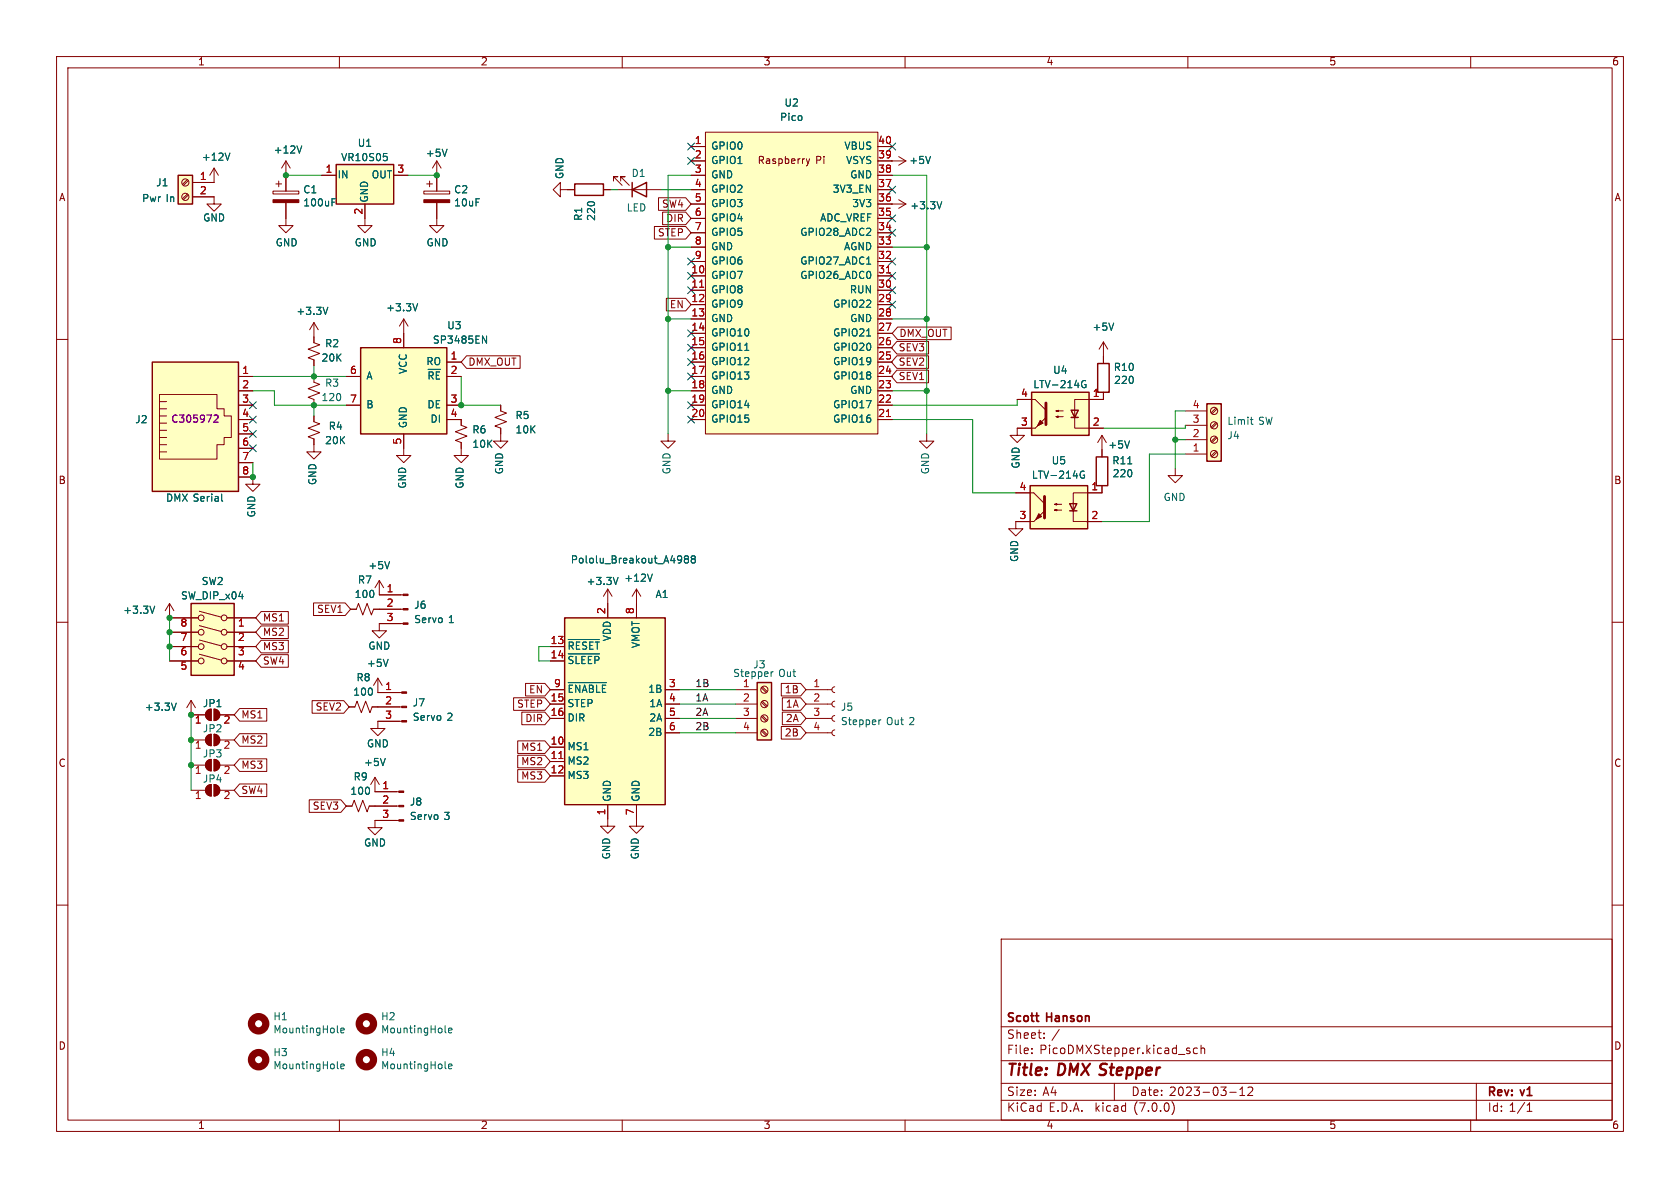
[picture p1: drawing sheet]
<svg xmlns="http://www.w3.org/2000/svg" width="297mm" height="210mm" viewBox="0 0 297 210" stroke-linecap="round" stroke-linejoin="round" font-family="sans-serif">
<g fill="none" stroke="#840000" stroke-width=".18">
<path d="M10 10h277v190h-277zM12 12h273v186h-273zM60 10v2M110 10v2M160 10v2M210 10v2M260 10v2M33.1 34.3l-.8 .8M33.1 31.8l-.8 .8M33.3 34.5l-.9 .8M33.3 31.9l-.9 .9M34 34.8h3.8v1.3h1.3l-1.3 1.2-1.2-1.2h1.2"/>
<path d="M37.8 29.7v2.6h-3.8M37.8 29.7l-.7 1.3M37.8 29.7l.8 1.3M48.3 33.8h4.5v.5h-4.5zM48.8 32.5h1M49.3 32v1M50.5 35.8v4.1h1.3l-1.3 1.2-1.2-1.2h1.2M50.5 28.4v5.4M50.5 28.4l-.7 1.3M50.5 28.4l.8 1.3M56.9 31h2.5M64.5 36.1v3.8h1.3l-1.3 1.2-1.3-1.2h1.3"/>
<path d="M69.6 31h2.5M74.9 33.8h4.6v.5h-4.6zM75.4 32.5h1.1M75.9 32v1M77.2 35.8v4.1h1.3l-1.3 1.2-1.3-1.2h1.3M77.2 28.4l-.7 1.3M77.2 28.4v5.4M77.2 28.4l.8 1.3M99.1 33.5v-1.2l-1.3 1.2 1.3 1.3v-1.3h2.5M106.7 33.5h1.2M108.5 32v-.8h.7h-.7l1.5 1.6M109.2 33.5h7.6"/>
<path d="M109.7 32v-.8h.8h-.8l1.6 1.6M116.4 35h4.8l1 1.1-1 1.1h-4.8zM117.1 37.5h4.1l1 1.1-1 1.1h-4.1zM122.2 33.5h2.5M122.2 31h2.5M122.2 36.1h2.5M122.2 25.9h2.5M122.2 28.4h2.5M122.2 38.6h2.5M124.7 23.4h30.5v53.3h-30.5zM142.5 28.1l.3 .8M142.8 28.9l-.3 .4"/>
<path d="M143.1 28.1l-.3 .8M155.2 33.5h2.5M155.2 31h2.5M155.2 36.1h4.9M155.2 25.9h2.5M155.2 28.4h4.9M155.2 38.6h2.5M158.9 35.3l1.2 .8M158.9 27.7l1.2 .7M160.1 36.1l-1.2 .7M160.1 28.4l-1.2 .8M10 60h2"/>
<path d="M55.5 57v3.6l1 .4-2 .7 2 .8-2 .7 1 .4v1M55.5 57l-.8 1.3M55.5 57l.8 1.3M71.4 56.4v5.1M71.4 56.4l-.8 1.3M71.4 56.4l.7 1.3M115.7 40h5.5l1 1.1-1 1.2h-5.5zM117.8 52.7h3.4l1 1.1-1 1.2h-3.4zM122.2 48.8h2.5M122.2 51.3h2.5M122.2 53.8h2.5M122.2 56.4h2.5"/>
<path d="M122.2 58.9h2.5M122.2 46.2h2.5M122.2 43.7h2.5M122.2 41.1h2.5M155.2 48.8h2.5M155.2 51.3h2.5M155.2 53.8h2.5M155.2 56.4h2.5M155.2 58.9h2.5M155.2 46.2h2.5M155.2 43.7h2.5M155.2 41.1h2.5"/>
<path d="M158.7 57.8h9.5v2.2h-9.5l-1-1.1zM285 60h2M28.2 71h1.3M28.2 72.3h1.3M28.2 73.5h1.3M28.2 74.8h1.3M28.2 76.1h1.3M28.2 77.3h1.3M28.2 69.7h10.2v2.6h1.2v1.2h1.3v3.8h-1.3v1.3h-1.2v2.6h-10.2zM28.2 78.6h1.3M28.2 79.9h1.3M42.2 66.5h2.5"/>
<path d="M42.2 69.1h2.5M42.2 71.6h2.5M42.2 74.2h2.5M42.2 76.7h2.5M42.2 79.2h2.5M55.5 73.5v1l1 .4-2 .8 2 .8-2 .7 1 .4v2.3h1.3l-1.3 1.3-1.3-1.3h1.3M55.5 66.5v1.1l1 .3-2 .8 2 .8-2 .7 1 .4v1M61.2 66.5h2.6M61.2 71.6h2.6M71.4 76.7v3.8h1.2l-1.2 1.3-1.3-1.3h1.3M79 74.2h2.5v1l1 .4-2 .7 2 .8-2 .8 1 .3v2.3h1.3l-1.3 1.3-1.2-1.3h1.2M79 64h2.5"/>
<path d="M79 66.5h2.5M79 71.6h2.5M82.5 62.9h9.5v2.2h-9.5l-1-1.1zM88.5 71.6v1l1 .4-2 .8 2 .7-2 .8 1 .4v2.3h1.3l-1.3 1.2-1.3-1.2h1.3M118.1 76.7v1.3h1.3l-1.3 1.2-1.3-1.2h1.3M122.2 61.5h2.5M122.2 64h2.5M122.2 66.5h2.5M122.2 69.1h2.5M122.2 71.6h2.5M122.2 74.2h2.5M155.2 61.5h2.5"/>
<path d="M155.2 64h2.5M155.2 66.5h2.5M155.2 69.1h2.5M155.2 71.6h2.5M155.2 74.2h2.5M158.6 62.9h5.6v2.2h-5.6l-1-1.1zM158.6 65.4h5.6v2.3h-5.6l-1-1.2zM158.6 60.4h5.6v2.2h-5.6l-1-1.1zM163.8 76.7v1.3h1.3l-1.3 1.2-1.2-1.2h1.2M179.8 70.6h3.2l1.9 1.9M183 75.7h-3.2v1.3h1.3l-1.3 1.2-1.2-1.2h1.2M186.7 73.7l.4-.2v.3l-.4-.1h1.3"/>
<path d="M186.7 72.6l.4-.1v.3l-.4-.2h1.3M190 73.8v1.9h5.1M194.8 77l.8 1.2M194.8 77v3.8M194.8 77l-.7 1.2M195.1 69.3v1.3h-5.1v3.3M195.1 60.5l.7 1.2M195.1 60.5v3.8M195.1 60.5l-.8 1.2M209.5 77.7h3.9M209.5 75.2h3.9M209.5 72.6h3.9"/>
<path d="M215 72.1l-.9 .9M215 74.7l-.9 .8M215 77.2l-.9 .9M215 79.8l-.9 .8M215.1 72.3l-.8 .9M215.1 74.9l-.8 .8M215.1 77.4l-.8 .8M215.1 79.9l-.8 .9M42.2 84.3h2.5v1.3h1.3l-1.3 1.3-1.3-1.3h1.3M42.2 81.8h2.5M179.6 87.1h3.2l1.9 1.9M182.8 92.2h-3.2v1.3h1.2l-1.2 1.2-1.3-1.2h1.3"/>
<path d="M186.4 90.2l.4-.2v.3l-.4-.1h1.3M186.4 89.2l.4-.2v.3l-.4-.1h1.3M189.7 90.3v1.9h5.1M194.8 85.9v1.2h-5.1v3.3M207.8 82.8v1.3h1.2l-1.2 1.2-1.3-1.2h1.3M209.5 80.3h3.9M10 110h2M30 114.3h5.1M30 116.8h5.1M30 106.7l-.8 1.3M30 106.7v2.5h5.1M30 106.7l.7 1.3"/>
<path d="M30 111.8h5.1M35.2 115.6l3.9 1.1M35.2 113.1l3.9 1.1M35.2 110.6l3.9 1M35.2 108.1l3.9 1M40.1 114.3h5.1M40.1 116.8h5.1M40.1 109.2h5.1M40.1 111.8h5.1M46.2 108.1h4.8v2.2h-4.8l-1-1.1zM46.2 113.2h4.8v2.2h-4.8l-1-1.1zM46.2 110.6h4.8v2.3h-4.8l-1-1.1z"/>
<path d="M46.2 115.7h4.8v2.3h-4.8l-1-1.2zM55.4 106.6h5.6l1 1.1-1 1.1h-5.6zM62 107.7h1l.4-1 .7 2 .8-2 .8 2 .3-1h5.3M66.8 119.9v2.5h4.2M66.8 119.9l-.8 1.3M66.8 119.9l.8 1.3M67.1 102.6v2.6h4.2M67.1 102.6l-.8 1.3M67.1 102.6l.7 1.3M71.3 110.2h-4.2v1.3h1.2l-1.2 1.3-1.3-1.3h1.3M97.3 114.3h2.5M97.3 116.8h2.5"/>
<path d="M107.4 104.1v5.1M107.4 104.1l-.7 1.3M107.4 104.1l.8 1.3M112.5 104.1v5.1M112.5 104.1l-.7 1.3M112.5 104.1l.8 1.3M285 110h2M33.8 139.7h2.5M33.8 123.8l-.8 1.3M33.8 123.8v2.6h2.5M33.8 123.8l.7 1.3M33.8 135.3h2.5"/>
<path d="M33.8 130.8h2.5M36.7 139l.6-.3v2a1.02 1.02 0 0 1-.9-.6 1.02 1.02 0 0 1 .3-1.1zM36.7 125.6l.6-.3v2.1a1.02 1.02 0 0 1-.9-.7 1.02 1.02 0 0 1 .3-1.1zM36.7 134.5l.6-.3v2.1a1.02 1.02 0 0 1-.9-.7 1.02 1.02 0 0 1 .3-1.1zM36.7 130.1l.6-.3v2a1.02 1.02 0 0 1-.9-.6 1.02 1.02 0 0 1 .3-1.1zM37.8 138.7a1.02 1.02 0 0 1 1.1 1 1.02 1.02 0 0 1-1.1 1zM37.8 125.3a1.02 1.02 0 0 1 1.1 1.1 1.02 1.02 0 0 1-1.1 1zM37.8 134.2a1.02 1.02 0 0 1 1.1 1.1 1.02 1.02 0 0 1-1.1 1zM37.8 129.8a1.02 1.02 0 0 1 1.1 1 1.02 1.02 0 0 1-1.1 1zM38.9 139.7h2.5M38.9 126.4h2.5M38.9 135.3h2.5"/>
<path d="M38.9 130.8h2.5M42.4 134.1h4.8v2.3h-4.8l-1-1.1zM42.4 125.3h4.8v2.2h-4.8l-1-1.1zM42.4 138.6h4.8v2.2h-4.8l-1-1.1zM42.4 129.7h4.8v2.2h-4.8l-1-1.1zM55.2 123.9h5.6l.9 1.1-.9 1.1h-5.6zM61.7 125h1l.4-1 .8 2 .7-2 .8 2 .4-1h5.2M66.3 137.4v2.6h4.2M66.3 137.4l-.8 1.3M66.3 137.4l.8 1.3M71 127.5h-4.2v1.3h1.3l-1.3 1.2-1.3-1.2h1.3M90.8 123.3h5.5l1 1.2-1 1.1h-5.5z"/>
<path d="M91.5 136h4.8l1 1.2-1 1.1h-4.8zM91.5 131h4.8l1 1.1-1 1.1h-4.8zM91.5 133.5h4.8l1 1.1-1 1.1h-4.8zM92.2 125.9h4.1l1 1.1-1 1.1h-4.1zM92.9 120.8h3.4l1 1.1-1 1.1h-3.4zM97.3 132.1h2.5M97.3 134.6h2.5M97.3 137.2h2.5M97.3 124.5h2.5M97.3 127h2.5M97.3 121.9h2.5M117.6 124.5h2.5"/>
<path d="M117.6 127h2.5M117.6 121.9h2.5M117.6 129.5h2.5M130 124.5h3.9M130 127h3.9M130 121.9h3.9M130 129.5h3.9M134.6 129.2l.9 .8M134.6 126.7l.9 .8M134.6 124.1l.9 .9M134.6 121.6l.9 .8M134.8 129l.8 .9"/>
<path d="M134.8 126.5l.8 .8M134.8 124l.8 .8M134.8 121.4l.8 .9M138.1 120.8h3.4l1 1.1-1 1.1h-3.4zM138.1 128.4h3.4l1 1.1-1 1.2h-3.4zM138.3 123.3h3.2l1 1.2-1 1.1h-3.2zM138.3 125.9h3.2l1 1.1-1 1.1h-3.2zM142.5 124.5h4.6M142.5 127h4.6M142.5 121.9h4.6M142.5 129.5h4.6M147.6 129l-.4 .2-.1 .3 .1 .4 .4 .1"/>
<path d="M147.6 126.5l-.4 .1-.1 .4 .1 .4 .4 .1M147.6 124l-.4 .1-.1 .3 .1 .4 .4 .2M147.6 121.4l-.4 .1-.1 .4 .1 .4 .4 .1M10 160h2M54.7 141.4h5.6l.9 1.1-.9 1.1h-5.6zM61.2 142.5h1l.4-1 .8 2 .7-2 .8 2 .4-1h5.2M70.5 145h-4.2v1.3h1.3l-1.3 1.3-1.3-1.3h1.3M107.4 142.2v3.9h1.3l-1.3 1.2-1.2-1.2h1.2M112.5 142.2v3.9h1.3l-1.3 1.2-1.2-1.2h1.2M285 160h2M177 166h108v32h-108zM60 198v2"/>
<path d="M110 198v2M160 198v2M177 194.5h108M177 191.5h108M177 187.5h108M177 181.5h108M182.4 186.1v.2M182.4 185.3v.2M184.6 183.4v.2M184.6 182.6v.2M197 191.5v3M207.2 194.8a1.74 1.74 0 0 1 0 2.2"/>
<path d="M210 198v2M210.2 185.8l.2 .2-.2 .3M210.2 185.3h.1M211.7 185.3h-.4l-.3 .2v.5l.1 .2h.6M212.3 185.4l.2-.1h.4l.1 1M212.3 184.8v1.5M217.4 193.1h1.1M219.2 193.7h.8M219.2 192.6l.4-.4v1.5M220.6 192.3l.6-.1 .2 .1 .1 .3-1 1.1h1M260 198v2M261 191.5v6.5"/>
<path d="M270 196.5h.8M270 195.4l.4-.4v1.5"/>
<circle cx="32.8" cy="32.3" r=".63"/>
<circle cx="32.8" cy="34.8" r=".63"/>
<circle cx="214.6" cy="77.7" r=".63"/>
<circle cx="214.6" cy="72.6" r=".63"/>
<circle cx="214.6" cy="75.2" r=".63"/>
<circle cx="214.6" cy="80.3" r=".63"/>
<circle cx="35.6" cy="111.8" r=".51"/>
<circle cx="35.6" cy="109.2" r=".51"/>
<circle cx="35.6" cy="114.3" r=".51"/>
<circle cx="35.6" cy="116.8" r=".51"/>
<circle cx="39.6" cy="114.3" r=".51"/>
<circle cx="39.6" cy="109.2" r=".51"/>
<circle cx="39.6" cy="116.8" r=".51"/>
<circle cx="39.6" cy="111.8" r=".51"/>
<circle cx="135.1" cy="121.9" r=".63"/>
<circle cx="135.1" cy="124.5" r=".63"/>
<circle cx="135.1" cy="127" r=".63"/>
<circle cx="135.1" cy="129.5" r=".63"/>
</g>
<g fill="none" stroke="#006464" stroke-width=".18">
<path d="M40.6 27.1l-.4 1.2M53.3 25.8l-.4 1.3M58.7 35.1h.6M67.8 27.1h.6M68.4 27.7l.1 .2-.1 .4M79 26.4l-.4 1.2M164.5 27.6l-.4 1.3M166.5 35.6l-.4 1.3M58 54.3l-.5 1.3M73.8 53.7l-.4 1.2M85.3 59.4l.7 1.3v-1.3M153.2 59.4h.7"/>
<path d="M153.2 46.7h.7M196.9 57.1l-.4 1.3M76.6 66.2l-.1-.4-.6-.1v1.3M77.7 65.7h-.6v1.3M191.2 68l.1 .4 .3 .1 .4-.1v-.4h-.3M191.9 67.3h-.5l-.2 .5M199.7 77.9l-.4 1.3M221 74.2h.5M221.2 74.8l.3 .2M39.2 87.3v1.1l.2 .2M68.9 99.3l-.5 1.2M120.4 98.4v.8"/>
<path d="M120.5 98.8l-.1 .1M121.2 98.8l-.2-.2 .2-.3h.3l.2 .2-.2 .3M121.2 98.8l-.2 .2v.4l.2 .1h.3l.2-.2v-.3l-.2-.2M121.2 98.8h.3M122.4 98.8l-.2-.2 .2-.3h.3l.2 .2-.2 .3M122.4 98.8h.3M122.4 98.8l-.2 .2 .1 .4 .1 .1h.3l.2-.2v-.3l-.2-.2M190.9 84l.2 .4 .3 .1 .3-.1v-.4h-.2M191.7 83.3h-.5l-.3 .5M27.4 107.1l-.5 1.3M68.6 116.5l-.4 1.3M100.5 113h5.4"/>
<path d="M100.5 115.6h5.5M101.4 113.9l-.2-.3-.6-.1v1.3M101.8 116v1.3M102.5 113.5h-.6v1.3M102.9 116v1.3M103.7 113.6l-.5-.1-.2 .4M104 116v1.3M104.9 113.5h-.6v1.3M105.2 116v1.3M105.2 113.5h.8M105.6 113.5v1.3M109.3 102.1l-.5 1.2"/>
<path d="M115.3 101.5l-.4 1.3M136.7 118.7l-.4 .3M31.2 124.3l-.5 1.3M68.1 134.1l-.4 1.2M100.5 120.7h6.7M101.2 121.1h-.6v1.3M102.5 121.1v1.3l-.7-1.3v1.3M102.9 122.4l.5-1.3 .4 1.3M104.9 121.5l-.2-.3-.5-.1v1.3M105.5 121.1v1.3M107.1 121.1h-.6v1.3M155.7 127.3l-.3 .2"/>
<path d="M59.7 182.5l.1 .1M59.7 188.9h.1M60.2 182.2l.6-.2v-.2l-.4-.1-.2 .2 .1 .6h.5M60.2 188.5l.6-.1v-.3h-.4l-.2 .2 .1 .6h.5M78.8 188.9h.1M78.8 182.5l.1 .1M79.3 182.2l.6-.2-.1-.2-.3-.1-.2 .2 .1 .6h.4M79.3 188.5l.6-.1-.1-.3h-.3l-.2 .2 .1 .6h.4"/>
</g>
<g fill="none" stroke="#840000" stroke-width=".25">
<path d="M31.5 31h2.5v5.1h-2.5zM59.4 29.1h10.2v7h-10.2zM101.6 32.5h5.1v2h-5.1zM111.8 33.5l2.5-1.2v2.5zM111.8 32.3v2.5M26.9 64h15.3v22.9h-15.3zM63.8 61.5h15.2v15.2h-15.2zM182.4 69.3h10.1v7.7h-10.1zM189.4 72.5h1.2l-.6 1.3zM189.4 73.8h1.2M194.1 64.3h2v5h-2zM213.4 71.4h2.5v10.1h-2.5z"/>
<path d="M182.1 85.9h10.2v7.6h-10.2zM189.1 89h1.3l-.7 1.3zM189.1 90.3h1.3M193.8 80.8h2v5.1h-2zM33.8 106.7h7.6v12.7h-7.6zM99.8 109.2h17.8v33h-17.8zM133.9 120.7h2.5v10.1h-2.5z"/>
</g>
<g fill="#ffffc2" stroke="#ffffc2" stroke-width=".18">
<path d="M59.4 29.1h10.2v7h-10.2z"/>
<path d="M99.8 109.2h17.8v33h-17.8z"/>
<path d="M182.1 85.9h10.2v7.6h-10.2z"/>
<path d="M182.4 69.3h10.1v7.7h-10.1z"/>
<path d="M124.7 23.4h30.5v53.3h-30.5z"/>
<path d="M33.8 106.7h7.6v12.7h-7.6z"/>
<path d="M213.4 71.4h2.5v10.1h-2.5z"/>
<path d="M133.9 120.7h2.5v10.1h-2.5z"/>
<path d="M63.8 61.5h15.2v15.2h-15.2z"/>
<path d="M26.9 64h15.3v22.9h-15.3z"/>
<path d="M31.5 31h2.5v5.1h-2.5z"/>
</g>
<path d="M123.7 50.8h.7M156.7 48.2h.7M156.7 73.6h.7M98.8 134.1h.7" fill="none" stroke="#a90000" stroke-width=".18"/>
<g fill="#840000" stroke="#840000" stroke-width=".18">
<path d="M184.7 90.3l-1.9 1.9z"/>
<path d="M183.6 90.8l.5 .5-1 .5z"/>
<path d="M36.7 139l.6-.3v2a1.02 1.02 0 0 1-.9-.6 1.02 1.02 0 0 1 .3-1.1z"/>
<path d="M37.8 138.7a1.02 1.02 0 0 1 1.1 1 1.02 1.02 0 0 1-1.1 1z"/>
<path d="M183 75.7l1.9-1.9z"/>
<path d="M183.9 74.3l.5 .5-1 .5z"/>
<path d="M71 127.4h.9v.2h-.9z"/>
<path d="M71 124.8h.9v.3h-.9z"/>
<path d="M71 122.3h.9v.3h-.9z"/>
<path d="M70.5 144.9h.9v.3h-.9z"/>
<path d="M70.5 142.4h.9v.2h-.9z"/>
<path d="M70.5 139.8h.9v.3h-.9z"/>
<path d="M71.3 110.1h.8v.3h-.8z"/>
<path d="M71.3 107.6h.8v.2h-.8z"/>
<path d="M71.3 105h.8v.3h-.8z"/>
<path d="M36.7 125.6l.6-.3v2.1a1.02 1.02 0 0 1-.9-.7 1.02 1.02 0 0 1 .3-1.1z"/>
<path d="M37.8 125.3a1.02 1.02 0 0 1 1.1 1.1 1.02 1.02 0 0 1-1.1 1z"/>
<path d="M36.7 134.5l.6-.3v2.1a1.02 1.02 0 0 1-.9-.7 1.02 1.02 0 0 1 .3-1.1z"/>
<path d="M37.8 134.2a1.02 1.02 0 0 1 1.1 1.1 1.02 1.02 0 0 1-1.1 1z"/>
<path d="M36.7 130.1l.6-.3v2a1.02 1.02 0 0 1-.9-.6 1.02 1.02 0 0 1 .3-1.1z"/>
<path d="M37.8 129.8a1.02 1.02 0 0 1 1.1 1 1.02 1.02 0 0 1-1.1 1z"/>
<path d="M48.3 35.3h4.5v.5h-4.5z"/>
<path d="M74.9 35.3h4.6v.5h-4.6z"/>
</g>
<path d="M184.9 71.2v3.9M184.7 87.8v3.8" fill="none" stroke="#840000" stroke-width=".51"/>
<g fill="none" stroke="#840000" stroke-width="1.3">
<circle cx="45.7" cy="187.3" r="1.27"/>
<circle cx="45.7" cy="181" r="1.27"/>
<circle cx="64.8" cy="187.3" r="1.27"/>
<circle cx="64.8" cy="181" r="1.27"/>
</g>
<path d="M37.9 73.4h.4l.3 .3-.8 .9h.8" fill="none" stroke="#840084" stroke-width=".18"/>
<g fill="none" stroke="#009600" stroke-width=".18">
<path d="M50.5 31h6.4M72.1 31h5.1M107.9 33.5h1.3M116.8 33.5h5.4M122.2 31h-4.1v45.7M157.6 28.4h.1M157.6 36.1h.1M157.7 31h6.1v45.7M118.1 56.4h4.1M118.1 43.7h4.1M157.7 56.4h6.1M157.7 43.7h6.1"/>
<path d="M44.7 69.1h3.8v2.5h12.7M44.7 66.5h16.5M55.5 64.6v1.9M55.5 71.6v1.9M81.5 66.5v5.1h7M118.1 69.1h4.1M157.6 66.5h.1M157.6 64h.1M157.6 61.5h.1M157.7 69.1h6.1M157.7 74.2h14.3v12.9h7.6M179.8 70.6v1h-22.1"/>
<path d="M207.8 77.7h1.7M209.5 72.6h-1.7v10.2M209.5 75.2v.5h-14.4M44.7 81.8v2.5M209.5 80.3h-6.3v11.9h-8.4M30 109.2v7.6M97.3 114.3h-2.1v2.5h2.1M33.8 126.4v13.3M120.1 121.9h9.9M120.1 124.5h9.9M120.1 127h9.9M120.1 129.5h9.9"/>
</g>
<g fill="none" stroke="#000084" stroke-width=".18">
<path d="M121.6 25.3l1.2 1.2M121.6 27.8l1.2 1.3M122.8 25.3l-1.2 1.2M122.8 27.8l-1.2 1.3M157.1 25.3l1.2 1.2M157.1 32.9l1.2 1.2M157.1 38l1.2 1.2M158.3 25.3l-1.2 1.2M158.3 32.9l-1.2 1.2M158.3 38l-1.2 1.2M121.6 45.6l1.2 1.2M121.6 48.2l1.2 1.2"/>
<path d="M121.6 58.3l1.2 1.2M121.6 50.7l1.2 1.2M122.8 45.6l-1.2 1.2M122.8 48.2l-1.2 1.2M122.8 58.3l-1.2 1.2M122.8 50.7l-1.2 1.2M157.1 53.2l1.2 1.3M157.1 48.2l1.2 1.2M157.1 45.6l1.2 1.2M157.1 40.5l1.2 1.3M157.1 50.7l1.2 1.2M158.3 53.2l-1.2 1.3"/>
<path d="M158.3 48.2l-1.2 1.2M158.3 45.6l-1.2 1.2M158.3 40.5l-1.2 1.3M158.3 50.7l-1.2 1.2M44.1 71l1.2 1.2M44.1 73.6l1.2 1.2M44.1 76.1l1.2 1.2M44.1 78.6l1.2 1.3M45.3 71l-1.2 1.2M45.3 73.6l-1.2 1.2M45.3 76.1l-1.2 1.2M45.3 78.6l-1.2 1.3"/>
<path d="M121.6 60.9l1.2 1.2M121.6 63.4l1.2 1.2M121.6 73.6l1.2 1.2M121.6 65.9l1.2 1.3M121.6 71l1.2 1.2M122.8 60.9l-1.2 1.2M122.8 63.4l-1.2 1.2M122.8 73.6l-1.2 1.2M122.8 65.9l-1.2 1.3M122.8 71l-1.2 1.2"/>
</g>
<g fill="#009600" stroke="#009600" stroke-width=".18">
<circle cx="118.1" cy="56.4" r=".46"/>
<circle cx="118.1" cy="69.1" r=".46"/>
<circle cx="118.1" cy="43.7" r=".46"/>
<circle cx="163.8" cy="56.4" r=".46"/>
<circle cx="163.8" cy="43.7" r=".46"/>
<circle cx="163.8" cy="69.1" r=".46"/>
<circle cx="207.8" cy="77.7" r=".46"/>
<circle cx="30" cy="111.8" r=".46"/>
<circle cx="30" cy="114.3" r=".46"/>
<circle cx="44.7" cy="84.3" r=".46"/>
<circle cx="30" cy="109.2" r=".46"/>
<circle cx="81.5" cy="71.6" r=".46"/>
<circle cx="50.5" cy="31" r=".46"/>
<circle cx="77.2" cy="31" r=".46"/>
<circle cx="55.5" cy="66.5" r=".46"/>
<circle cx="55.5" cy="71.6" r=".46"/>
<circle cx="33.8" cy="130.8" r=".46"/>
<circle cx="33.8" cy="135.3" r=".46"/>
<circle cx="33.8" cy="126.4" r=".46"/>
</g>
<g font-size="2.8" fill="#840000">
<text x="178" y="190.8">Title:</text>
<text x="187.1" y="190.8">DMX Stepper</text>
</g>
<g font-size="2.1" fill="#840000">
<text x="178" y="183.9">Sheet:</text>
<text x="178" y="181.1">Scott</text>
<text x="185.1" y="181.1">Hanson</text>
<text x="185.9" y="183.9">/</text>
<text x="178" y="186.6">File:</text>
<text x="183.8" y="186.6">PicoDMXStepper.kicad_sch</text>
<text x="178" y="196.8">KiCad</text>
<text x="178" y="194">Size:</text>
<text x="184.3" y="194">A4</text>
<text x="185.4" y="196.8">E.D.A.</text>
<text x="193.7" y="196.8">kicad</text>
<text x="200" y="194">Date:</text>
<text x="200.6" y="196.8">(7.0.0)</text>
<text x="206.7" y="194">2023-03-12</text>
<text x="263" y="194.2">Rev:</text>
<text x="263" y="196.8">Id: 1/1</text>
<text x="269" y="194.2">v1</text>
</g>
<g font-size="1.8" fill="#840000">
<text x="35" y="11.8">1</text>
<text x="85" y="11.8">2</text>
<text x="135" y="11.8">3</text>
<text x="185" y="11.8">4</text>
<text x="235" y="11.8">5</text>
<text x="285" y="11.8">6</text>
<text x="133.9" y="29.3">Raspberry</text>
<text x="144.2" y="29.3">Pi</text>
<text x="10.4" y="35.8">A</text>
<text x="285.4" y="35.8">A</text>
<text x="116.9" y="37">SW4</text>
<text x="117.6" y="39.5">DIR</text>
<text x="116.2" y="42.1">STEP</text>
<text x="118.3" y="54.8">EN</text>
<text x="159" y="59.8">DMX_OUT</text>
<text x="82.8" y="64.9">DMX_OUT</text>
<text x="158.9" y="64.9">SEV2</text>
<text x="158.9" y="62.4">SEV3</text>
<text x="158.9" y="67.5">SEV1</text>
<text x="10.3" y="85.8">B</text>
<text x="285.3" y="85.8">B</text>
<text x="46.5" y="110.1">MS1</text>
<text x="46.5" y="112.7">MS2</text>
<text x="55.9" y="108.6">SEV1</text>
<text x="46.5" y="115.2">MS3</text>
<text x="46.5" y="117.8">SW4</text>
<text x="55.7" y="125.9">SEV2</text>
<text x="91.3" y="125.4">STEP</text>
<text x="93.4" y="122.8">EN</text>
<text x="138.6" y="122.8">1B</text>
<text x="138.8" y="125.4">1A</text>
<text x="42.7" y="127.3">MS1</text>
<text x="42.7" y="131.7">MS2</text>
<text x="92.7" y="127.9">DIR</text>
<text x="138.6" y="130.5">2B</text>
<text x="138.8" y="127.9">2A</text>
<text x="10.3" y="135.8">C</text>
<text x="42.7" y="136.2">MS3</text>
<text x="92" y="133">MS1</text>
<text x="92" y="135.5">MS2</text>
<text x="285.3" y="135.8">C</text>
<text x="42.7" y="140.6">SW4</text>
<text x="55.2" y="143.4">SEV3</text>
<text x="92" y="138.1">MS3</text>
<text x="10.3" y="185.8">D</text>
<text x="285.3" y="185.8">D</text>
<text x="35" y="199.8">1</text>
<text x="85" y="199.8">2</text>
<text x="135" y="199.8">3</text>
<text x="185" y="199.8">4</text>
<text x="235" y="199.8">5</text>
<text x="285" y="199.8">6</text>
</g>
<g font-size="1.8" fill="#006464">
<text x="137.8" y="21.7">Pico</text>
<text x="138.6" y="19.1">U2</text>
<text x="35.6" y="28.7">+12V</text>
<text x="48.3" y="27.4">+12V</text>
<text x="60.2" y="28.8">VR10S05</text>
<text x="63.2" y="26.2">U1</text>
<text x="75.2" y="28">+5V</text>
<text x="125.7" y="26.7">GPIO0</text>
<text x="125.7" y="29.3">GPIO1</text>
<text x="149.2" y="26.7">VBUS</text>
<text x="149.5" y="29.3">VSYS</text>
<text x="160.7" y="29.3">+5V</text>
<text x="27.5" y="33.2">J1</text>
<text x="53.6" y="34.5">C1</text>
<text x="59.7" y="31.8">IN</text>
<text x="65.3" y="35.8" transform="rotate(-90 65.3 35.8)">GND</text>
<text x="65.6" y="31.8">OUT</text>
<text x="80.2" y="34.5">C2</text>
<text x="99.9" y="31.7" transform="rotate(-90 99.9 31.7)">GND</text>
<text x="111.6" y="31.6">D1</text>
<text x="125.7" y="31.8">GND</text>
<text x="125.7" y="34.4">GPIO2</text>
<text x="147.1" y="34.4">3V3_EN</text>
<text x="150.2" y="31.8">GND</text>
<text x="25.1" y="36">Pwr In</text>
<text x="35.8" y="39.4">GND</text>
<text x="53.6" y="36.8">100uF</text>
<text x="80.2" y="36.8">10uF</text>
<text x="103.2" y="39.1" transform="rotate(-90 103.2 39.1)">R1</text>
<text x="105.5" y="39.1" transform="rotate(-90 105.5 39.1)">220</text>
<text x="110.7" y="37.7">LED</text>
<text x="125.7" y="36.9">GPIO3</text>
<text x="125.7" y="39.4">GPIO4</text>
<text x="125.7" y="42">GPIO5</text>
<text x="141.4" y="42">GPIO28_ADC2</text>
<text x="144.9" y="39.4">ADC_VREF</text>
<text x="150.5" y="36.9">3V3</text>
<text x="160.9" y="37.3">+3.3V</text>
<text x="48.7" y="43.8">GND</text>
<text x="62.6" y="43.8">GND</text>
<text x="75.3" y="43.8">GND</text>
<text x="125.7" y="44.5">GND</text>
<text x="125.7" y="47.1">GPIO6</text>
<text x="141.4" y="47.1">GPIO27_ADC1</text>
<text x="149.1" y="44.5">AGND</text>
<text x="125.7" y="49.6">GPIO7</text>
<text x="125.7" y="52.1">GPIO8</text>
<text x="141.4" y="49.6">GPIO26_ADC0</text>
<text x="150.1" y="52.1">RUN</text>
<text x="52.3" y="55.9">+3.3V</text>
<text x="68.2" y="55.3">+3.3V</text>
<text x="79" y="58.5">U3</text>
<text x="125.7" y="54.7">GPIO9</text>
<text x="125.7" y="57.2">GND</text>
<text x="125.7" y="59.8">GPIO10</text>
<text x="147.2" y="59.8">GPIO21</text>
<text x="147.2" y="54.7">GPIO22</text>
<text x="150.2" y="57.2">GND</text>
<text x="193.1" y="58.7">+5V</text>
<text x="56.8" y="64.2">20K</text>
<text x="57.4" y="61.7">R2</text>
<text x="75.3" y="64.8">RO</text>
<text x="76.5" y="61">SP3485EN</text>
<text x="125.7" y="62.3">GPIO11</text>
<text x="125.7" y="64.8">GPIO12</text>
<text x="147.2" y="64.8">GPIO19</text>
<text x="147.2" y="62.3">GPIO20</text>
<text x="196.8" y="65.8">R10</text>
<text x="56.8" y="71.2">120</text>
<text x="57.4" y="68.6">R3</text>
<text x="64.8" y="67.4">A</text>
<text x="72.2" y="66.2" transform="rotate(-90 72.2 66.2)">VCC</text>
<text x="75.4" y="68">~{RE}</text>
<text x="125.7" y="67.4">GPIO13</text>
<text x="125.7" y="69.9">GND</text>
<text x="147.2" y="67.4">GPIO18</text>
<text x="150.2" y="69.9">GND</text>
<text x="182.6" y="68.9">LTV-214G</text>
<text x="186.1" y="66.4">U4</text>
<text x="196.9" y="68.1">220</text>
<text x="23.8" y="75.1">J2</text>
<text x="58" y="76.3">R4</text>
<text x="64.8" y="72.5">B</text>
<text x="72.2" y="75.7" transform="rotate(-90 72.2 75.7)">GND</text>
<text x="75.4" y="72.5">DE</text>
<text x="76" y="75">DI</text>
<text x="83.4" y="76.9">R6</text>
<text x="91.1" y="74.4">R5</text>
<text x="91.1" y="76.9">10K</text>
<text x="125.7" y="72.5">GPIO14</text>
<text x="125.7" y="75">GPIO15</text>
<text x="147.2" y="75">GPIO16</text>
<text x="147.2" y="72.5">GPIO17</text>
<text x="216.9" y="77.9">J4</text>
<text x="216.9" y="75.4">Limit</text>
<text x="222.5" y="75.4">SW</text>
<text x="57.4" y="78.8">20K</text>
<text x="83.4" y="79.4">10K</text>
<text x="89.2" y="83.9" transform="rotate(-90 89.2 83.9)">GND</text>
<text x="118.8" y="83.9" transform="rotate(-90 118.8 83.9)">GND</text>
<text x="164.5" y="83.9" transform="rotate(-90 164.5 83.9)">GND</text>
<text x="180.5" y="82.9" transform="rotate(-90 180.5 82.9)">GND</text>
<text x="185.9" y="82.4">U5</text>
<text x="195.9" y="79.6">+5V</text>
<text x="196.6" y="82.4">R11</text>
<text x="29.3" y="89">DMX Serial</text>
<text x="56.2" y="85.8" transform="rotate(-90 56.2 85.8)">GND</text>
<text x="72.1" y="86.5" transform="rotate(-90 72.1 86.5)">GND</text>
<text x="82.2" y="86.5" transform="rotate(-90 82.2 86.5)">GND</text>
<text x="182.4" y="84.9">LTV-214G</text>
<text x="196.6" y="84.6">220</text>
<text x="205.6" y="88.8">GND</text>
<text x="45.4" y="91.5" transform="rotate(-90 45.4 91.5)">GND</text>
<text x="65.1" y="100.9">+5V</text>
<text x="100.8" y="99.9">Pololu_Breakout_A4988</text>
<text x="180.3" y="99.4" transform="rotate(-90 180.3 99.4)">GND</text>
<text x="31.9" y="106.2">SW_DIP_x04</text>
<text x="35.6" y="103.7">SW2</text>
<text x="62.6" y="106">100</text>
<text x="63.2" y="103.4">R7</text>
<text x="73.2" y="107.9">J6</text>
<text x="103.6" y="103.7">+3.3V</text>
<text x="110.3" y="103.1">+12V</text>
<text x="115.8" y="106">A1</text>
<text x="21.7" y="108.8">+3.3V</text>
<text x="73.2" y="110.4">Servo</text>
<text x="79.2" y="110.4">1</text>
<text x="108.3" y="113.5" transform="rotate(-90 108.3 113.5)">VDD</text>
<text x="64.8" y="118.2">+5V</text>
<text x="65.1" y="115.1">GND</text>
<text x="100.3" y="115.7">~{RESET}</text>
<text x="100.3" y="118.3">~{SLEEP}</text>
<text x="113.3" y="114.7" transform="rotate(-90 113.3 114.7)">VMOT</text>
<text x="129.5" y="120">Stepper</text>
<text x="133.1" y="118.4">J3</text>
<text x="137.6" y="120">Out</text>
<text x="25.5" y="125.9">+3.3V</text>
<text x="35.8" y="125.3">JP1</text>
<text x="62.4" y="123.3">100</text>
<text x="63" y="120.7">R8</text>
<text x="72.9" y="125.2">J7</text>
<text x="100.3" y="125.3">STEP</text>
<text x="100.3" y="123.4">~{ENABLE}</text>
<text x="114.5" y="122.7">1B</text>
<text x="114.7" y="125.3">1A</text>
<text x="148.6" y="125.9">J5</text>
<text x="35.8" y="129.7">JP2</text>
<text x="72.9" y="127.7">Servo</text>
<text x="79" y="127.7">2</text>
<text x="100.3" y="127.8">DIR</text>
<text x="114.5" y="130.4">2B</text>
<text x="114.7" y="127.8">2A</text>
<text x="148.6" y="128.5">Stepper</text>
<text x="156.7" y="128.5">Out</text>
<text x="160.8" y="128.5">2</text>
<text x="35.8" y="134.2">JP3</text>
<text x="64.3" y="135.7">+5V</text>
<text x="64.8" y="132.4">GND</text>
<text x="100.3" y="132.9">MS1</text>
<text x="100.3" y="135.4">MS2</text>
<text x="100.3" y="138">MS3</text>
<text x="35.8" y="138.6">JP4</text>
<text x="61.9" y="140.8">100</text>
<text x="62.5" y="138.2">R9</text>
<text x="72.4" y="142.7">J8</text>
<text x="108.3" y="141.7" transform="rotate(-90 108.3 141.7)">GND</text>
<text x="113.3" y="141.7" transform="rotate(-90 113.3 141.7)">GND</text>
<text x="64.3" y="149.9">GND</text>
<text x="72.4" y="145.2">Servo</text>
<text x="78.5" y="145.2">3</text>
<text x="108.1" y="152" transform="rotate(-90 108.1 152)">GND</text>
<text x="113.2" y="152" transform="rotate(-90 113.2 152)">GND</text>
<text x="48.3" y="180.6">H1</text>
<text x="48.3" y="182.9">MountingHole</text>
<text x="67.3" y="180.6">H2</text>
<text x="67.3" y="182.9">MountingHole</text>
<text x="48.3" y="187">H3</text>
<text x="48.3" y="189.3">MountingHole</text>
<text x="67.3" y="187">H4</text>
<text x="67.3" y="189.3">MountingHole</text>
</g>
<g font-size="1.8" fill="#a90000">
<text x="122.8" y="25.7">1</text>
<text x="122.8" y="28.2">2</text>
<text x="155.2" y="28.2">39</text>
<text x="155.2" y="25.7">40</text>
<text x="35.3" y="32">1</text>
<text x="35.3" y="34.5">2</text>
<text x="57.5" y="30.7">1</text>
<text x="70.2" y="30.7">3</text>
<text x="122.8" y="30.7">3</text>
<text x="122.8" y="33.3">4</text>
<text x="122.8" y="35.8">5</text>
<text x="155.2" y="35.8">36</text>
<text x="155.2" y="33.3">37</text>
<text x="155.2" y="30.7">38</text>
<text x="64.3" y="38" transform="rotate(-90 64.3 38)">2</text>
<text x="122.8" y="38.4">6</text>
<text x="122.8" y="40.9">7</text>
<text x="155.2" y="40.9">34</text>
<text x="155.2" y="38.4">35</text>
<text x="122.8" y="43.4">8</text>
<text x="122.8" y="46">9</text>
<text x="155.2" y="46">32</text>
<text x="155.2" y="43.4">33</text>
<text x="122.2" y="48.5">10</text>
<text x="122.2" y="51.1">11</text>
<text x="122.2" y="53.6">12</text>
<text x="155.2" y="53.6">29</text>
<text x="155.2" y="51.1">30</text>
<text x="155.2" y="48.5">31</text>
<text x="122.2" y="56.1">13</text>
<text x="122.2" y="58.7">14</text>
<text x="155.2" y="58.7">27</text>
<text x="155.2" y="56.1">28</text>
<text x="71.1" y="60.9" transform="rotate(-90 71.1 60.9)">8</text>
<text x="79.6" y="63.8">1</text>
<text x="122.2" y="61.2">15</text>
<text x="122.2" y="63.8">16</text>
<text x="155.2" y="63.8">25</text>
<text x="155.2" y="61.2">26</text>
<text x="42.8" y="66.3">1</text>
<text x="42.8" y="68.8">2</text>
<text x="42.8" y="71.4">3</text>
<text x="61.8" y="66.3">6</text>
<text x="61.8" y="71.4">7</text>
<text x="79.6" y="66.3">2</text>
<text x="79.6" y="71.4">3</text>
<text x="122.2" y="66.3">17</text>
<text x="122.2" y="68.8">18</text>
<text x="122.2" y="71.4">19</text>
<text x="155.2" y="71.4">22</text>
<text x="155.2" y="68.8">23</text>
<text x="155.2" y="66.3">24</text>
<text x="180.4" y="70.4">4</text>
<text x="193.1" y="70.4">1</text>
<text x="42.8" y="73.9">4</text>
<text x="42.8" y="76.5">5</text>
<text x="79.6" y="73.9">4</text>
<text x="122.2" y="73.9">20</text>
<text x="155.2" y="73.9">21</text>
<text x="180.4" y="75.4">3</text>
<text x="193.1" y="75.4">2</text>
<text x="210.8" y="77.5">2</text>
<text x="210.8" y="74.9">3</text>
<text x="210.8" y="72.4">4</text>
<text x="42.8" y="79">6</text>
<text x="42.8" y="81.5">7</text>
<text x="71.1" y="78.6" transform="rotate(-90 71.1 78.6)">5</text>
<text x="210.8" y="80">1</text>
<text x="42.8" y="84.1">8</text>
<text x="180.2" y="86.9">4</text>
<text x="192.9" y="86.9">1</text>
<text x="180.2" y="91.9">3</text>
<text x="192.9" y="91.9">2</text>
<text x="68.3" y="104.9">1</text>
<text x="68.3" y="107.4">2</text>
<text x="31.8" y="113.7">7</text>
<text x="31.8" y="111.1">8</text>
<text x="42" y="111.1">1</text>
<text x="42" y="113.7">2</text>
<text x="68.3" y="110">3</text>
<text x="107.2" y="108.6" transform="rotate(-90 107.2 108.6)">2</text>
<text x="112.3" y="108.6" transform="rotate(-90 112.3 108.6)">8</text>
<text x="31.8" y="118.7">5</text>
<text x="31.8" y="116.2">6</text>
<text x="42" y="116.2">3</text>
<text x="42" y="118.7">4</text>
<text x="97.3" y="114">13</text>
<text x="97.3" y="116.6">14</text>
<text x="68" y="122.2">1</text>
<text x="68" y="124.7">2</text>
<text x="97.3" y="124.2">15</text>
<text x="97.9" y="121.7">9</text>
<text x="118.2" y="121.7">3</text>
<text x="118.2" y="124.2">4</text>
<text x="131.3" y="121.7">1</text>
<text x="131.3" y="124.2">2</text>
<text x="143.7" y="121.7">1</text>
<text x="143.7" y="124.2">2</text>
<text x="34.4" y="128.3">1</text>
<text x="39.5" y="128.3">2</text>
<text x="68" y="127.3">3</text>
<text x="97.3" y="131.8">10</text>
<text x="97.3" y="126.7">16</text>
<text x="118.2" y="126.7">5</text>
<text x="118.2" y="129.3">6</text>
<text x="131.3" y="126.7">3</text>
<text x="131.3" y="129.3">4</text>
<text x="143.7" y="126.7">3</text>
<text x="143.7" y="129.3">4</text>
<text x="34.4" y="137.2">1</text>
<text x="34.4" y="132.7">1</text>
<text x="39.5" y="137.2">2</text>
<text x="39.5" y="132.7">2</text>
<text x="97.3" y="134.4">11</text>
<text x="97.3" y="136.9">12</text>
<text x="34.4" y="141.6">1</text>
<text x="39.5" y="141.6">2</text>
<text x="67.5" y="139.7">1</text>
<text x="67.5" y="142.2">2</text>
<text x="67.5" y="144.8">3</text>
<text x="107.2" y="144.2" transform="rotate(-90 107.2 144.2)">1</text>
<text x="112.3" y="144.2" transform="rotate(-90 112.3 144.2)">7</text>
</g>
<text font-size="1.8" fill="#840084" x="30.2" y="75">C305972</text>
<g font-size="1.8" fill="#0f0f0f">
<text x="122.9" y="121.7">1B</text>
<text x="122.9" y="124.2">1A</text>
<text x="122.9" y="126.7">2A</text>
<text x="122.9" y="129.3">2B</text>
</g>
</svg>
